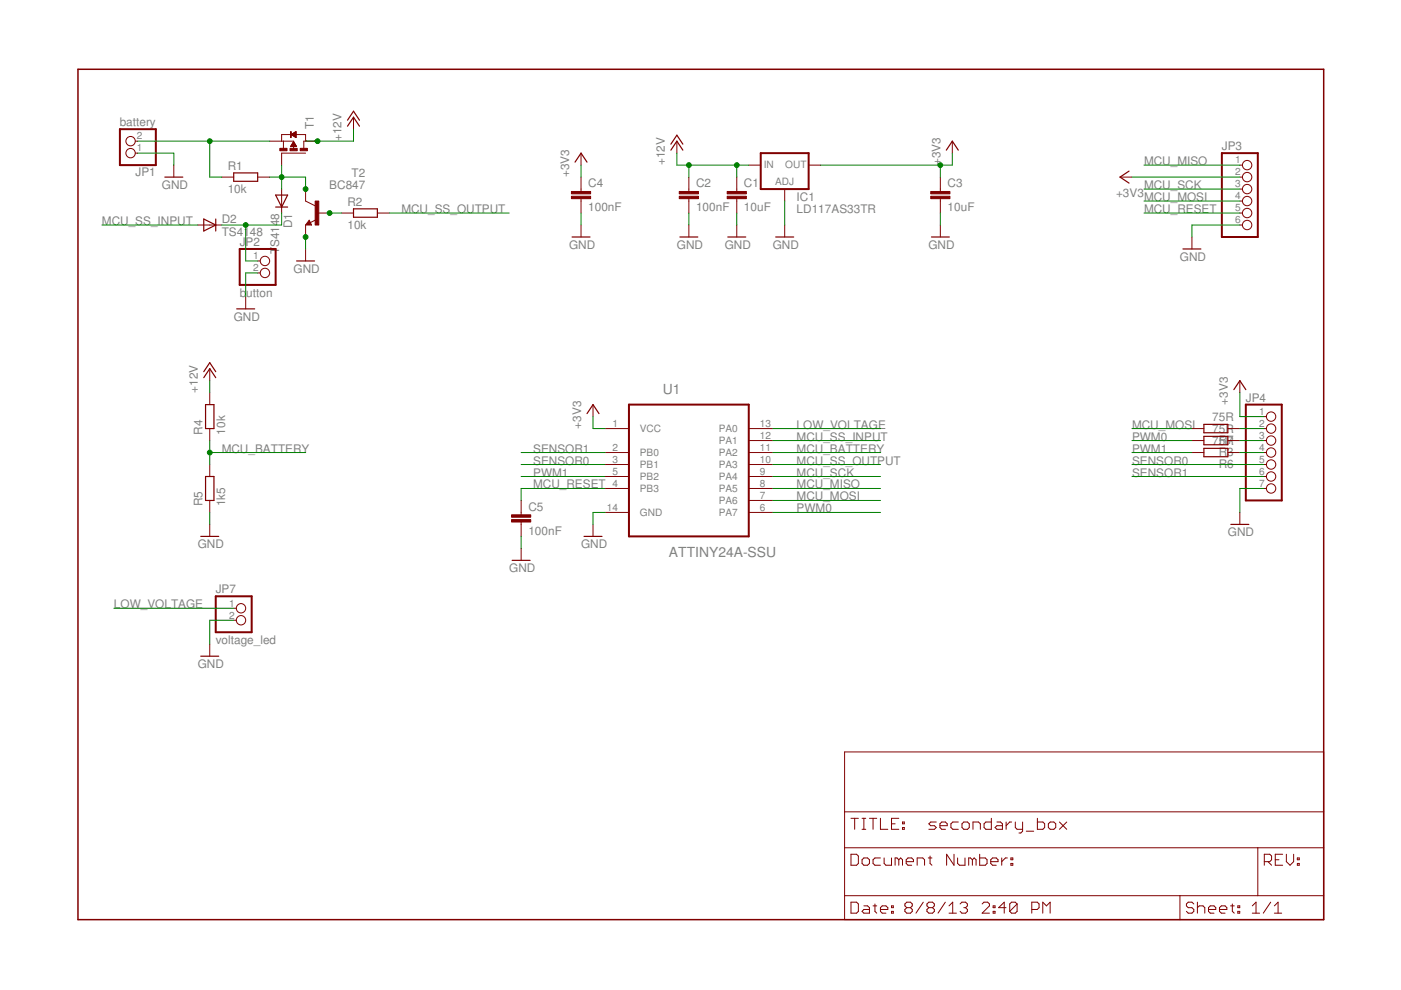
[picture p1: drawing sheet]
<svg xmlns="http://www.w3.org/2000/svg" width="297mm" height="210mm" viewBox="0 0 297 210" stroke-linecap="round" stroke-linejoin="round" font-family="sans-serif">
<path d="M25.4 27.4h7.6v7.6h-7.6zM161.3 32.5h10.1v7.6h-10.1zM259.1 32.5h7.6v17.7h-7.6zM50.8 52.8h7.6v7.6h-7.6zM133.3 85.8h25.4v27.9h-25.4zM264.1 85.8h7.7v20.3h-7.7zM45.7 126.4h7.7v7.6h-7.7z" fill="none" stroke="#800000" stroke-width=".42"/>
<g fill="none" stroke="#800000" stroke-width=".21">
<path d="M28.7 32.5h.5M28.7 29.9h.5M36.9 35v2.5M47 37.5h2.6M54.6 37.5h2.6M57.2 29.9h5.1v1.7M59.7 29.9v-1.4h5.1v1.4M60.1 29.9v1.6M61.6 31h1.3M61.7 31h1.1M61.7 30.9h1.1M61.7 28.5l1.1-.6v1.3z"/>
<path d="M61.8 30.8h.9M61.8 28.6h1M61.8 30.7h.8M61.9 28.4h.9M61.9 30.6h.7M61.9 30.5h.6M61.9 28.7h.9M62 30.5h.5M62 28.4h.8M62 30.4h.5M62.1 30.3h.3M62.1 28.7h.7"/>
<path d="M62.1 28.3h.7M62.1 30.2h.2M62.2 28.8h.6M62.2 30.1h.1M62.2 28.2h.6M62.3 30.1l.6 1h-1.3zM62.3 30.1h.1M62.3 28.9h.5M62.3 28.2h.5M62.4 28.9h.4M62.4 28.1h.4M62.5 29h.3"/>
<path d="M62.5 28h.3M62.6 29.1h.2M62.7 28h.1M62.7 29.1h.1M64.8 32.5h-5.1v2.5M67.3 29.9h-2.9v1.6M75 24.8v2.6M123.2 32.5v2.5M123.2 37.5v3.1M143.5 29.9v2.6M146 37.5v3.1M156.2 37.5v3.1"/>
<path d="M158.7 35h2.6M171.4 35h2.6M199.4 37.5v3.1M201.9 29.9v2.6M237.5 37.5h2.5M262.9 37.5h.5M262.9 35h.5M41.9 47.7h5.1M54.6 55.3h.6M54.6 57.9h.6M59.7 40.1v5.1M64.8 40.1v2.5l2 1"/>
<path d="M64.8 47.7v2.5M64.8 52.8v2.5M65.6 46.7l.5 1h-1.3zM67 46.6l-1.2 .6M67.3 45.2h2.6M72.4 45.2h2.6M80 45.2h2.5M123.2 42.1v3.1M123.2 47.7v2.5M146 42.1v3.1M146 47.7v2.5M156.2 42.1v3.1"/>
<path d="M156.2 47.7v2.5M166.4 40.1v2.5M166.4 47.7v2.5M199.4 42.1v3.1M199.4 47.7v2.5M252.7 50.2v2.6M262.9 47.7h.5M262.9 45.2h.5M262.9 40.1h.5M262.9 42.6h.5M44.5 78.2v2.5M52.1 62.9v2.6"/>
<path d="M44.5 83.2v2.6M44.5 90.9v2.5M44.5 98.5v2.5M125.7 85.8v2.5M128.3 90.9h5M128.3 95.9h5M128.3 98.5h5M158.7 90.9h5.1M158.7 95.9h5.1M158.7 98.5h5.1M158.7 93.4h5.1M252.7 90.9h2.5"/>
<path d="M252.7 95.9h2.5M252.7 93.4h2.5M260.3 90.9h2.6M260.3 95.9h2.6M260.3 93.4h2.6M262.9 80.7v2.5M267.9 90.9h.6M267.9 95.9h.6M267.9 98.5h.6M267.9 93.4h.6M267.9 88.3h.6M44.5 106.1v2.5"/>
<path d="M44.5 111.2v2.5M110.5 106.1v3.1M110.5 110.7v3M110.5 116.3v2.5M125.7 111.2v2.5M128.3 101h5M128.3 103.6h5M128.3 108.6h5M158.7 101h5.1M158.7 103.6h5.1M158.7 108.6h5.1M158.7 106.1h5.1"/>
<path d="M262.9 108.6v2.6M267.9 101h.6M267.9 103.6h.6M44.5 136.6v2.5M49.6 129h.5M49.6 131.5h.5M179.1 159.4h101.5v35.6h-101.5zM179.1 179.7h101.5M179.1 172.1h101.5M180.4 173.5h1.6M181.2 173.5v2.3M182.8 173.5h.8"/>
<path d="M182.8 175.8h.8M183.2 173.5v2.3M184.3 173.5h1.6M185.1 173.5v2.3M186.7 173.5v2.3h1.5M189 174.7h.8M190.6 173.5h-1.6v2.3h1.6M191.3 175.5h.4v.3h-.4zM191.3 174.3h.4v.4h-.4zM198.5 174.3h-1.2l-.4 .4 .4 .4h.8l.4 .4-.4 .3h-1.2M199.3 175.1h1.5v-.4l-.4-.4h-.7l-.4 .4v.8l.4 .3h.7M203.2 174.3h-1.2l-.4 .4v.8l.4 .3h1.2"/>
<path d="M204 174.7l.3-.4h.8l.4 .4v.8l-.4 .3h-.8l-.3-.3zM206.3 175.8v-1.5h1.2l.4 .4v1.1M210.2 173.5v2.3h-1.2l-.4-.3v-.8l.4-.4h1.2M211.4 174.3h.7l.4 .4v1.1h-1.1l-.4-.3 .4-.4h1.1M213.3 174.3v1.5M214.5 174.3h-.4l-.8 .8M215.3 174.3v1.2l.3 .3h1.2M216.8 174.3v1.9l-.4 .4h-.4M217.6 176.2h1.6M219.9 173.5v2.3h1.2l.4-.3v-.8l-.4-.4h-1.2M222.3 174.7l.4-.4h.7l.4 .4v.8l-.4 .3h-.7l-.4-.3zM224.6 174.3l1.6 1.5"/>
<path d="M226.2 174.3l-1.6 1.5M266.7 179.7v10.2M179.1 189.9h101.5M180.4 181.1h1.2l.4 .4v1.6l-.4 .4h-1.2zM180.4 191.3h1.2l.4 .4v1.5l-.4 .4h-1.2zM182.8 182.3l.4-.4h.7l.4 .4v.8l-.4 .4h-.7l-.4-.4zM183.2 192.1h.7l.4 .3v1.2h-1.1l-.4-.4 .4-.4h1.1M185.1 192.1h.8M185.5 191.7v1.5l.4 .4M186.7 192.8h1.5v-.4l-.4-.3h-.8l-.3 .3v.8l.3 .4h.8M186.7 181.9h-1.2l-.4 .4v.8l.4 .4h1.2M187.5 181.9v1.2l.3 .4h1.2v-1.6"/>
<path d="M189 193.2h.4v.4h-.4zM189 192.1h.4v.3h-.4zM190.6 182.3l-.4-.4h-.4v1.6M190.6 182.3l.4-.4 .3 .4v1.2M190.6 182.3v1.2M192.1 182.7h1.6v-.4l-.4-.4h-.8l-.4 .4v.8l.4 .4h.8M192.3 192.4l-.4 .4v.4l.4 .4h.7l.4-.4v-.4l-.4-.4M192.3 192.4l-.4-.3v-.4l.4-.4h.7l.4 .4v.4l-.4 .3M192.3 192.4h.7M194.5 183.5v-1.6h1.1l.4 .4v1.2M195.7 191.3l-1.5 2.3M196.8 181.9h.8"/>
<path d="M196.9 192.4l-.4 .4v.4l.4 .4h.8l.4-.4v-.4l-.4-.4M196.9 192.4l-.4-.3v-.4l.4-.4h.8l.4 .4v.4l-.4 .3M196.9 192.4h.8M197.2 181.5v1.6l.4 .4M200.4 191.3l-1.5 2.3M201.2 193.6h1.6M201.2 192.1l.8-.8v2.3M202.3 181.1v2.4l-1.6-2.4v2.4M203 181.9v1.2l.4 .4h1.2v-1.6M203.6 191.7l.3-.4h.8l.4 .4v.4l-.4 .3M204.3 192.4h.4M204.7 192.4l.4 .4v.4l-.4 .4h-.8l-.3-.4"/>
<path d="M206.2 182.3l-.4-.4h-.4v1.6M206.2 182.3v1.2M206.2 182.3l.3-.4 .4 .4v1.2M207.7 181.1v2.4h1.2l.4-.4v-.8l-.4-.4h-1.2M208.2 191.7l.4-.4h.8l.4 .4v.4l-1.6 1.5h1.6M210.1 182.7h1.5v-.4l-.4-.4h-.8l-.3 .4v.8l.3 .4h.8M210.6 193.2h.4v.4h-.4zM210.6 192.1h.4v.3h-.4zM212.4 181.9v1.6M213.3 192.4h-1.6l1.2-1.1v2.3M213.6 181.9h-.4l-.8 .8M214.3 183.1h.4v.4h-.4z"/>
<path d="M214.3 181.9h.4v.4h-.4zM215.6 191.7v1.5l-.4 .4h-.7l-.4-.4M215.6 191.7l-.4-.4h-.7l-.4 .4v1.5M215.6 191.7l-1.5 1.5M218.8 192.8h1.1l.4-.4v-.7l-.4-.4h-1.1v2.3M221.1 193.6v-2.3l.8 .8 .8-.8v2.3M250.2 189.9v5.1M253.1 191.7l-.4-.4h-.8l-.4 .4v.4l.4 .3h.8l.4 .4v.4l-.4 .4h-.8l-.4-.4M253.9 192.4l.4-.3h.8l.3 .3v1.2M253.9 191.3v2.3M256.2 192.8h1.6v-.4l-.4-.3h-.8l-.4 .3v.8l.4 .4h.8M258.6 192.8h1.5v-.4l-.4-.3h-.7l-.4 .3v.8l.4 .4h.7"/>
<path d="M260.9 192.1h.8M261.3 191.7v1.5l.4 .4M262.4 193.2h.4v.4h-.4zM262.4 192.1h.4v.3h-.4zM265.5 193.6h1.6M265.5 192.1l.8-.8v2.3M268.1 182.7h1.1l.4-.4v-.8l-.4-.4h-1.1v2.4M268.8 182.7l.8 .8M269.4 191.3l-1.6 2.3M270.2 193.6h1.5M270.2 192.1l.8-.8v2.3M270.4 182.3h.8"/>
<path d="M271.9 181.1h-1.5v2.4h1.5M272.7 181.1v1.6l.8 .8 .8-.8v-1.6M275.1 183.1h.4v.4h-.4zM275.1 181.9h.4v.4h-.4z"/>
<circle cx="27.7" cy="32.5" r=".99"/>
<circle cx="27.7" cy="29.9" r=".99"/>
<circle cx="264.4" cy="35" r=".99"/>
<circle cx="264.4" cy="37.5" r=".99"/>
<circle cx="56.2" cy="55.3" r=".99"/>
<circle cx="56.2" cy="57.9" r=".99"/>
<circle cx="264.4" cy="42.6" r=".99"/>
<circle cx="264.4" cy="40.1" r=".99"/>
<circle cx="264.4" cy="45.2" r=".99"/>
<circle cx="264.4" cy="47.7" r=".99"/>
<circle cx="269.5" cy="90.9" r=".99"/>
<circle cx="269.5" cy="98.5" r=".99"/>
<circle cx="269.5" cy="88.3" r=".99"/>
<circle cx="269.5" cy="95.9" r=".99"/>
<circle cx="269.5" cy="93.4" r=".99"/>
<circle cx="269.5" cy="101" r=".99"/>
<circle cx="269.5" cy="103.6" r=".99"/>
<circle cx="51.1" cy="129" r=".99"/>
<circle cx="51.1" cy="131.5" r=".99"/>
</g>
<g fill="none" stroke="#800000" stroke-width=".25">
<path d="M34.9 37.5h3.9M49.6 36.7h5v1.7h-5zM73.7 26.8l1.3-2 1.2 2M73.7 25.5l1.3-1.9 1.2 1.9M121.9 34.4l1.3-1.9 1.3 1.9M142.2 31.8l1.3-1.9 1.3 1.9M142.2 30.6l1.3-1.9 1.3 1.9M200.6 31.8l1.3-1.9 1.3 1.9M239.4 36.3l-1.9 1.2 1.9 1.3M43.2 46.4l2.5 1.3-2.5 1.3zM45.7 46.4v2.6M58.4 41.4h2.6l-1.3 2.5z"/>
<path d="M58.4 43.9h2.6M62.9 55.3h3.8M65.6 47.2l-.2 .3h.4l-.2-.6-.6 .7h.8M75 44.3h5v1.8h-5zM121.3 50.2h3.8M144.1 50.2h3.9M154.3 50.2h3.8M164.5 50.2h3.8M197.5 50.2h3.8M250.8 52.8h3.8M43.2 78.8l1.3-1.9 1.2 1.9M50.2 65.5h3.8"/>
<path d="M43.2 80.1l1.3-1.9 1.2 1.9M43.6 85.8h1.8v5.1h-1.8zM124.5 87.7l1.2-1.9 1.3 1.9M255.2 92.5h5.1v1.8h-5.1zM255.2 90h5.1v1.8h-5.1zM255.2 95.1h5.1v1.7h-5.1zM261.6 82.6l1.3-1.9 1.2 1.9M42.6 113.7h3.8M43.6 101h1.8v5.1h-1.8zM108.6 118.8h3.8M123.8 113.7h3.8M261 111.2h3.8"/>
<path d="M42.6 139.1h3.8"/>
</g>
<g fill="#800000" stroke="#800000" stroke-width=".21">
<path d="M63.6 31.5h1.6v.5h-1.6z"/>
<path d="M61.5 31.5h1.5v.5h-1.5z"/>
<path d="M59.3 31.5h1.6v.5h-1.6z"/>
<path d="M61.6 27.9h.1v1.3h-.1z"/>
<path d="M66.8 42.6h.8v5.1h-.8z"/>
<path d="M154.2 41.6h4v.5h-4z"/>
<path d="M154.2 40.6h4v.5h-4z"/>
<path d="M144 41.6h4.1v.5h-4.1z"/>
<path d="M144 40.6h4.1v.5h-4.1z"/>
<path d="M197.3 41.6h4.1v.5h-4.1z"/>
<path d="M197.3 40.6h4.1v.5h-4.1z"/>
<path d="M121.2 41.6h4v.5h-4z"/>
<path d="M121.2 40.6h4v.5h-4z"/>
<path d="M108.5 110.2h4v.5h-4z"/>
<path d="M108.5 109.2h4v.5h-4z"/>
</g>
<path d="M16.5 14.7h264.1v180.3h-264.1z" fill="none" stroke="#800000" stroke-width=".32"/>
<g fill="none" stroke="#008000" stroke-width=".21">
<path d="M29.2 32.5h7.7v2.5M29.2 29.9h28M44.5 29.9v7.6h2.5M57.2 37.5h7.6v2.6M59.7 35v5.1M75 27.4v2.5h-10.2M123.2 35v2.5M143.5 32.5v2.5h15.2M146 35v2.5M156.2 35v2.5M199.4 35v2.5M201.9 32.5v2.5h-27.9"/>
<path d="M240 37.5h22.9M242.5 35h20.4M21.6 47.7h20.3M52.1 47.7v7.6h2.5M54.6 57.9h-2.5v5M59.7 45.2v2.5h-12.7M64.8 50.2v2.6M69.9 45.2h2.5M82.5 45.2h25.4M123.2 45.2v2.5M146 45.2v2.5M156.2 45.2v2.5"/>
<path d="M166.4 42.6v5.1M199.4 45.2v2.5M242.5 45.2h20.4M242.5 42.6h20.4M242.5 40.1h20.4M262.9 47.7h-10.2v2.5M44.5 80.7v2.5M44.5 93.4v5.1M44.5 95.9h20.3M110.5 98.5h17.8M110.5 95.9h17.8M125.7 88.3v2.6h2.6"/>
<path d="M163.8 93.4h22.9M163.8 98.5h22.9M163.8 90.9h22.9M163.8 95.9h22.9M240 93.4h12.7M240 98.5h27.9M240 90.9h12.7M240 95.9h12.7M262.9 83.2v5.1h5M262.9 93.4h5M262.9 90.9h5M262.9 95.9h5"/>
<path d="M44.5 108.6v2.6M110.5 113.7v2.6M110.5 101h17.8M128.3 108.6h-2.6v2.6M128.3 103.6h-17.8v2.5M163.8 108.6h22.9M163.8 103.6h22.9M163.8 106.1h22.9M163.8 101h22.9M240 101h27.9M267.9 103.6h-5v5M24.2 129h25.4"/>
<path d="M49.6 131.5h-5.1v5.1"/>
</g>
<g fill="#008000" stroke="#008000" stroke-width=".21">
<circle cx="64.8" cy="50.2" r=".51"/>
<circle cx="44.5" cy="29.9" r=".51"/>
<circle cx="67.3" cy="29.9" r=".51"/>
<circle cx="146" cy="35" r=".51"/>
<circle cx="156.2" cy="35" r=".51"/>
<circle cx="59.7" cy="37.5" r=".51"/>
<circle cx="64.8" cy="40.1" r=".51"/>
<circle cx="52.1" cy="47.7" r=".51"/>
<circle cx="69.9" cy="45.2" r=".51"/>
<circle cx="199.4" cy="35" r=".51"/>
<circle cx="44.5" cy="95.9" r=".51"/>
</g>
<g font-size="2.9" fill="#808080">
<text x="140.5" y="83.5">U1</text>
<text x="141.8" y="118">ATTINY24A-SSU</text>
</g>
<g font-size="2.5" fill="#808080">
<text x="25.4" y="26.6">battery</text>
<text x="66.6" y="27.4" transform="rotate(-90 66.6 27.4)">T1</text>
<text x="72.4" y="29.9" transform="rotate(-90 72.4 29.9)">+12V</text>
<text x="141" y="35" transform="rotate(-90 141 35)">+12V</text>
<text x="199.4" y="35" transform="rotate(-90 199.4 35)">+3V3</text>
<text x="242.6" y="35">MCU_MISO</text>
<text x="259.1" y="31.8">JP3</text>
<text x="28.7" y="37.4">JP1</text>
<text x="34.3" y="40.1">GND</text>
<text x="48.3" y="40.8">10k</text>
<text x="48.3" y="36">R1</text>
<text x="69.8" y="40.1">BC847</text>
<text x="74.6" y="37.5">T2</text>
<text x="120.7" y="37.5" transform="rotate(-90 120.7 37.5)">+3V3</text>
<text x="124.7" y="39.7">C4</text>
<text x="147.6" y="39.7">C2</text>
<text x="157.7" y="39.7">C1</text>
<text x="200.9" y="39.7">C3</text>
<text x="236.6" y="41.9">+3V3</text>
<text x="242.6" y="40.1">MCU_SCK</text>
<text x="21.6" y="47.7">MCU_SS_INPUT</text>
<text x="47" y="47.2">D2</text>
<text x="73.7" y="43.7">R2</text>
<text x="85.1" y="45.2">MCU_SS_OUTPUT</text>
<text x="124.7" y="44.8">100nF</text>
<text x="147.6" y="44.8">100nF</text>
<text x="157.7" y="44.8">10uF</text>
<text x="168.9" y="45.2">LD117AS33TR</text>
<text x="168.9" y="42.6">IC1</text>
<text x="200.9" y="44.8">10uF</text>
<text x="242.6" y="45.2">MCU_RESET</text>
<text x="242.6" y="42.6">MCU_MOSI</text>
<text x="47" y="50">TS4148</text>
<text x="50.8" y="52.1">JP2</text>
<text x="59.2" y="53.9" transform="rotate(-90 59.2 53.9)">TS4148</text>
<text x="62" y="48.4" transform="rotate(-90 62 48.4)">D1</text>
<text x="73.7" y="48.5">10k</text>
<text x="120.7" y="52.8">GND</text>
<text x="143.5" y="52.8">GND</text>
<text x="153.7" y="52.8">GND</text>
<text x="163.8" y="52.8">GND</text>
<text x="196.8" y="52.8">GND</text>
<text x="62.2" y="57.9">GND</text>
<text x="250.2" y="55.3">GND</text>
<text x="50.8" y="62.9">b</text>
<text x="52.2" y="62.9">utton</text>
<text x="49.5" y="68">GND</text>
<text x="41.9" y="83.3" transform="rotate(-90 41.9 83.3)">+12V</text>
<text x="257" y="89.4">75R</text>
<text x="260.3" y="85.8" transform="rotate(-90 260.3 85.8)">+3V3</text>
<text x="264.1" y="85.2">JP4</text>
<text x="43" y="92.1" transform="rotate(-90 43 92.1)">R4</text>
<text x="47" y="96">MCU_BATTERY</text>
<text x="47.8" y="92.1" transform="rotate(-90 47.8 92.1)">10k</text>
<text x="113" y="96">SENSOR1</text>
<text x="123.2" y="90.9" transform="rotate(-90 123.2 90.9)">+3V3</text>
<text x="168.9" y="93.4">MCU_SS_INPUT</text>
<text x="168.9" y="96">MCU_BATTERY</text>
<text x="168.9" y="90.9">LOW_VOLTAGE</text>
<text x="240" y="90.9">MCU_MOSI</text>
<text x="240" y="93.4">PWM0</text>
<text x="240" y="96">PWM1</text>
<text x="257" y="91.9">75R</text>
<text x="257" y="94.4">7R7</text>
<text x="258.4" y="94.4">5R</text>
<text x="113" y="101">PWM1</text>
<text x="113" y="98.5">SENSOR0</text>
<text x="168.9" y="98.5">MCU_SS_OUTPUT</text>
<text x="168.9" y="101">MCU_SCK</text>
<text x="240" y="98.5">SENSOR0</text>
<text x="240" y="101">SENSOR1</text>
<text x="258.4" y="96.7">R3</text>
<text x="258.4" y="99.2">R6</text>
<text x="43" y="107.4" transform="rotate(-90 43 107.4)">R5</text>
<text x="47.8" y="107.4" transform="rotate(-90 47.8 107.4)">1k5</text>
<text x="113" y="103.6">MCU_RESET</text>
<text x="168.9" y="106.1">MCU_MOSI</text>
<text x="168.9" y="103.6">MCU_MISO</text>
<text x="112" y="113.3">100nF</text>
<text x="112" y="108.3">C5</text>
<text x="168.9" y="108.6">PWM0</text>
<text x="260.3" y="113.7">GND</text>
<text x="41.9" y="116.3">GND</text>
<text x="123.2" y="116.3">GND</text>
<text x="45.7" y="125.8">JP7</text>
<text x="108" y="121.3">GND</text>
<text x="24.1" y="129">LOW_VOLTAGE</text>
<text x="45.7" y="136.6">voltage_led</text>
<text x="41.9" y="141.7">GND</text>
</g>
<g font-size="2.1" fill="#808080">
<text x="29" y="29.6">2</text>
<text x="29" y="32.1">1</text>
<text x="161.9" y="35.6">IN</text>
<text x="166.5" y="35.6">OUT</text>
<text x="261.9" y="34.7">1</text>
<text x="164.3" y="39.3">ADJ</text>
<text x="261.9" y="37.2">2</text>
<text x="261.9" y="39.7">3</text>
<text x="261.9" y="42.3">4</text>
<text x="261.9" y="44.8">5</text>
<text x="261.9" y="47.3">6</text>
<text x="53.6" y="55">1</text>
<text x="53.6" y="57.5">2</text>
<text x="267" y="88">1</text>
<text x="129.8" y="90.5">1</text>
<text x="129.8" y="95.6">2</text>
<text x="135.7" y="91.6">VCC</text>
<text x="152.4" y="91.6">PA0</text>
<text x="152.4" y="94.2">PA1</text>
<text x="161.1" y="90.5">13</text>
<text x="161.1" y="93.1">12</text>
<text x="161.1" y="95.6">11</text>
<text x="267" y="90.5">2</text>
<text x="267" y="93.1">3</text>
<text x="267" y="95.6">4</text>
<text x="129.8" y="98.1">3</text>
<text x="129.8" y="100.7">5</text>
<text x="135.7" y="96.7">PB0</text>
<text x="135.7" y="99.3">PB1</text>
<text x="135.7" y="101.8">PB2</text>
<text x="152.4" y="96.7">PA2</text>
<text x="152.4" y="99.3">PA3</text>
<text x="152.4" y="101.8">PA4</text>
<text x="161.1" y="98.1">10</text>
<text x="161.1" y="100.7">9</text>
<text x="267" y="98.1">5</text>
<text x="267" y="100.7">6</text>
<text x="129.8" y="103.2">4</text>
<text x="135.7" y="104.3">PB3</text>
<text x="152.4" y="104.3">PA5</text>
<text x="152.4" y="106.9">PA6</text>
<text x="161.1" y="103.2">8</text>
<text x="161.1" y="105.8">7</text>
<text x="267" y="103.2">7</text>
<text x="128.6" y="108.3">14</text>
<text x="135.7" y="109.4">GND</text>
<text x="152.4" y="109.4">PA7</text>
<text x="161.1" y="108.3">6</text>
<text x="48.6" y="128.6">1</text>
<text x="48.6" y="131.1">2</text>
</g>
</svg>
